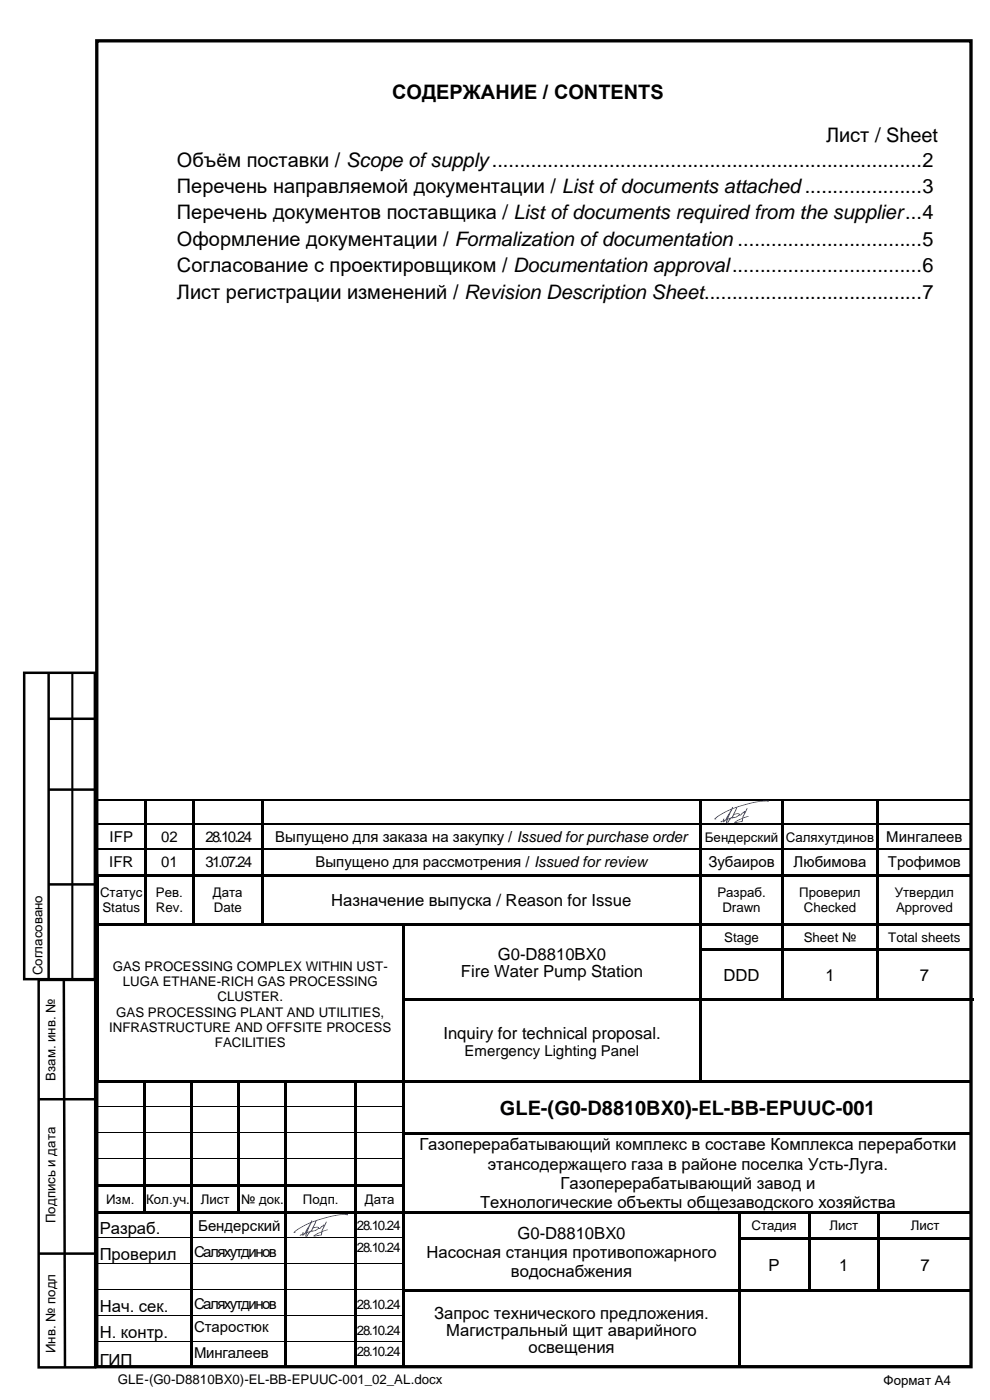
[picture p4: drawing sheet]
<svg xmlns="http://www.w3.org/2000/svg" width="210mm" height="297mm" viewBox="0 0 210 297" stroke-linecap="round" stroke-linejoin="round" font-family="sans-serif">
<path d="M20.5 8.7h185.5v281.2h-185.5z" fill="none" stroke="#000" stroke-width=".71" stroke-linecap="butt"/>
<path d="M5.1 142.7h15v65h-15zM10.2 152.5h10M10.3 142.7v65M10.2 167.5h10M10.4 187.6h10M8.2 207.9h12v82.2h-12zM13.5 207.8l.3 82.2M8.3 233.2h12M8.2 266h12" fill="none" stroke="#000" stroke-width=".53"/>
<path d="M15.3 142.7v65" fill="none" stroke="#000" stroke-width=".44"/>
<g fill="#000">
<path d="M20.7 229.2h9.7v.5h-9.7z" fill-rule="evenodd"/>
<path d="M30.4 229.2h.5v.5h-.5z" fill-rule="evenodd"/>
<path d="M30.4 229.7h.5v5h-.5z" fill-rule="evenodd"/>
<path d="M30.4 234.7h.5v.5h-.5z" fill-rule="evenodd"/>
<path d="M30.9 229.2h9.5v.5h-9.5z" fill-rule="evenodd"/>
<path d="M40.4 229.2h.5v.5h-.5z" fill-rule="evenodd"/>
<path d="M40.4 229.7h.5v5h-.5z" fill-rule="evenodd"/>
<path d="M40.4 234.7h.5v.5h-.5z" fill-rule="evenodd"/>
<path d="M40.9 229.2h9.5v.5h-9.5z" fill-rule="evenodd"/>
<path d="M50.4 229.2h.5v.5h-.5z" fill-rule="evenodd"/>
<path d="M50.4 229.7h.5v5h-.5z" fill-rule="evenodd"/>
<path d="M50.4 234.7h.5v.5h-.5z" fill-rule="evenodd"/>
<path d="M50.9 229.2h9.5v.5h-9.5z" fill-rule="evenodd"/>
<path d="M60.4 229.2h.5v.5h-.5z" fill-rule="evenodd"/>
<path d="M60.4 229.7h.5v5h-.5z" fill-rule="evenodd"/>
<path d="M60.4 234.7h.5v.5h-.5z" fill-rule="evenodd"/>
<path d="M60.9 229.2h14.3v.5h-14.3z" fill-rule="evenodd"/>
<path d="M75.2 229.2h.5v.5h-.5z" fill-rule="evenodd"/>
<path d="M75.2 229.7h.5v5h-.5z" fill-rule="evenodd"/>
<path d="M75.2 234.7h.5v.5h-.5z" fill-rule="evenodd"/>
<path d="M75.7 229.2h9.7v.5h-9.7z" fill-rule="evenodd"/>
<path d="M85.4 229.2h.6v.5h-.6z" fill-rule="evenodd"/>
<path d="M85.4 229.7h.6v5h-.6z" fill-rule="evenodd"/>
<path d="M85.4 234.7h.6v.5h-.6z" fill-rule="evenodd"/>
<path d="M86 229.2h120v.5h-120z" fill-rule="evenodd"/>
<path d="M20.7 251.3h9.7v.5h-9.7z" fill-rule="evenodd"/>
<path d="M20.7 257h9.7v.5h-9.7z" fill-rule="evenodd"/>
<path d="M30.4 235.2h.5v5h-.5z" fill-rule="evenodd"/>
<path d="M30.4 240.2h.5v.5h-.5z" fill-rule="evenodd"/>
<path d="M30.4 240.7h.5v5h-.5z" fill-rule="evenodd"/>
<path d="M30.4 245.7h.5v.6h-.5z" fill-rule="evenodd"/>
<path d="M30.4 246.3h.5v5h-.5z" fill-rule="evenodd"/>
<path d="M30.4 251.3h.5v.5h-.5z" fill-rule="evenodd"/>
<path d="M30.4 251.8h.5v5.2h-.5z" fill-rule="evenodd"/>
<path d="M30.4 257h.5v.5h-.5z" fill-rule="evenodd"/>
<path d="M30.9 251.3h9.5v.5h-9.5z" fill-rule="evenodd"/>
<path d="M30.9 257h9.5v.5h-9.5z" fill-rule="evenodd"/>
<path d="M40.4 235.2h.5v5h-.5z" fill-rule="evenodd"/>
<path d="M40.4 240.2h.5v.5h-.5z" fill-rule="evenodd"/>
<path d="M40.4 240.7h.5v5h-.5z" fill-rule="evenodd"/>
<path d="M40.4 245.7h.5v.6h-.5z" fill-rule="evenodd"/>
<path d="M40.4 246.3h.5v5h-.5z" fill-rule="evenodd"/>
<path d="M40.4 251.3h.5v.5h-.5z" fill-rule="evenodd"/>
<path d="M40.4 251.8h.5v5.2h-.5z" fill-rule="evenodd"/>
<path d="M40.4 257h.5v.5h-.5z" fill-rule="evenodd"/>
<path d="M40.9 251.3h9.5v.5h-9.5z" fill-rule="evenodd"/>
<path d="M40.9 257h9.5v.5h-9.5z" fill-rule="evenodd"/>
<path d="M50.4 235.2h.5v5h-.5z" fill-rule="evenodd"/>
<path d="M50.4 240.2h.5v.5h-.5z" fill-rule="evenodd"/>
<path d="M50.4 240.7h.5v5h-.5z" fill-rule="evenodd"/>
<path d="M50.4 245.7h.5v.6h-.5z" fill-rule="evenodd"/>
<path d="M50.4 246.3h.5v5h-.5z" fill-rule="evenodd"/>
<path d="M50.4 251.3h.5v.5h-.5z" fill-rule="evenodd"/>
<path d="M50.4 251.8h.5v5.2h-.5z" fill-rule="evenodd"/>
<path d="M50.4 257h.5v.5h-.5z" fill-rule="evenodd"/>
<path d="M50.9 251.3h9.5v.5h-9.5z" fill-rule="evenodd"/>
<path d="M50.9 257h9.5v.5h-9.5z" fill-rule="evenodd"/>
<path d="M60.4 235.2h.5v5h-.5z" fill-rule="evenodd"/>
<path d="M60.4 240.2h.5v.5h-.5z" fill-rule="evenodd"/>
<path d="M60.4 240.7h.5v5h-.5z" fill-rule="evenodd"/>
<path d="M60.4 245.7h.5v.6h-.5z" fill-rule="evenodd"/>
<path d="M60.4 246.3h.5v5h-.5z" fill-rule="evenodd"/>
<path d="M60.4 251.3h.5v.5h-.5z" fill-rule="evenodd"/>
<path d="M60.4 251.8h.5v5.2h-.5z" fill-rule="evenodd"/>
<path d="M60.4 257h.5v.5h-.5z" fill-rule="evenodd"/>
<path d="M60.9 251.3h14.3v.5h-14.3z" fill-rule="evenodd"/>
<path d="M60.9 257h14.3v.5h-14.3z" fill-rule="evenodd"/>
<path d="M75.2 235.2h.5v5h-.5z" fill-rule="evenodd"/>
<path d="M75.2 240.2h.5v.5h-.5z" fill-rule="evenodd"/>
<path d="M75.2 240.7h.5v5h-.5z" fill-rule="evenodd"/>
<path d="M75.2 245.7h.5v.6h-.5z" fill-rule="evenodd"/>
<path d="M75.2 246.3h.5v5h-.5z" fill-rule="evenodd"/>
<path d="M75.2 251.3h.5v.5h-.5z" fill-rule="evenodd"/>
<path d="M75.2 251.8h.5v5.2h-.5z" fill-rule="evenodd"/>
<path d="M75.2 257h.5v.5h-.5z" fill-rule="evenodd"/>
<path d="M75.7 251.3h9.7v.5h-9.7z" fill-rule="evenodd"/>
<path d="M75.7 257h9.7v.5h-9.7z" fill-rule="evenodd"/>
<path d="M85.4 235.2h.6v5h-.6z" fill-rule="evenodd"/>
<path d="M85.4 240.2h.6v.5h-.6z" fill-rule="evenodd"/>
<path d="M85.4 240.7h.6v5h-.6z" fill-rule="evenodd"/>
<path d="M85.4 245.7h.6v.6h-.6z" fill-rule="evenodd"/>
<path d="M85.4 246.3h.6v5h-.6z" fill-rule="evenodd"/>
<path d="M85.4 251.3h.6v.5h-.6z" fill-rule="evenodd"/>
<path d="M85.4 251.8h.6v5.2h-.6z" fill-rule="evenodd"/>
<path d="M85.4 257h.6v.5h-.6z" fill-rule="evenodd"/>
<path d="M86 240.2h120v.5h-120z" fill-rule="evenodd"/>
<path d="M86 257h70.5v.5h-70.5z" fill-rule="evenodd"/>
<path d="M156.5 257h.6v.5h-.6z" fill-rule="evenodd"/>
<path d="M157.1 257h14.3v.5h-14.3z" fill-rule="evenodd"/>
<path d="M171.4 257h.5v.5h-.5z" fill-rule="evenodd"/>
<path d="M171.9 257h14.2v.5h-14.2z" fill-rule="evenodd"/>
<path d="M186.1 257h.5v.5h-.5z" fill-rule="evenodd"/>
<path d="M186.6 257h19.4v.5h-19.4z" fill-rule="evenodd"/>
<path d="M40.4 257.5h.5v5h-.5z" fill-rule="evenodd"/>
<path d="M40.4 262.5h.5v.5h-.5z" fill-rule="evenodd"/>
<path d="M40.4 263h.5v5h-.5z" fill-rule="evenodd"/>
<path d="M40.4 268h.5v.6h-.5z" fill-rule="evenodd"/>
<path d="M40.4 268.6h.5v4.9h-.5z" fill-rule="evenodd"/>
<path d="M40.4 273.5h.5v.6h-.5z" fill-rule="evenodd"/>
<path d="M40.4 274.1h.5v5h-.5z" fill-rule="evenodd"/>
<path d="M40.4 279.1h.5v.5h-.5z" fill-rule="evenodd"/>
<path d="M60.4 257.5h.5v5h-.5z" fill-rule="evenodd"/>
<path d="M60.4 262.5h.5v.5h-.5z" fill-rule="evenodd"/>
<path d="M60.4 263h.5v5h-.5z" fill-rule="evenodd"/>
<path d="M60.4 268h.5v.6h-.5z" fill-rule="evenodd"/>
<path d="M60.4 268.6h.5v4.9h-.5z" fill-rule="evenodd"/>
<path d="M60.4 273.5h.5v.6h-.5z" fill-rule="evenodd"/>
<path d="M60.4 274.1h.5v5h-.5z" fill-rule="evenodd"/>
<path d="M60.4 279.1h.5v.5h-.5z" fill-rule="evenodd"/>
<path d="M75.2 257.5h.5v5h-.5z" fill-rule="evenodd"/>
<path d="M75.2 262.5h.5v.5h-.5z" fill-rule="evenodd"/>
<path d="M75.2 263h.5v5h-.5z" fill-rule="evenodd"/>
<path d="M75.2 268h.5v.6h-.5z" fill-rule="evenodd"/>
<path d="M75.2 268.6h.5v4.9h-.5z" fill-rule="evenodd"/>
<path d="M75.2 273.5h.5v.6h-.5z" fill-rule="evenodd"/>
<path d="M75.2 274.1h.5v5h-.5z" fill-rule="evenodd"/>
<path d="M75.2 279.1h.5v.5h-.5z" fill-rule="evenodd"/>
<path d="M85.4 257.5h.6v5h-.6z" fill-rule="evenodd"/>
<path d="M85.4 262.5h.6v.5h-.6z" fill-rule="evenodd"/>
<path d="M85.4 263h.6v5h-.6z" fill-rule="evenodd"/>
<path d="M85.4 268h.6v.6h-.6z" fill-rule="evenodd"/>
<path d="M85.4 268.6h.6v4.9h-.6z" fill-rule="evenodd"/>
<path d="M85.4 273.5h.6v.6h-.6z" fill-rule="evenodd"/>
<path d="M85.4 274.1h.6v5h-.6z" fill-rule="evenodd"/>
<path d="M85.4 279.1h.6v.5h-.6z" fill-rule="evenodd"/>
<path d="M86 273.5h70.5v.6h-70.5z" fill-rule="evenodd"/>
<path d="M156.5 257.5h.6v5h-.6z" fill-rule="evenodd"/>
<path d="M156.5 262.5h.6v.5h-.6z" fill-rule="evenodd"/>
<path d="M156.5 263h.6v5h-.6z" fill-rule="evenodd"/>
<path d="M156.5 268h.6v.6h-.6z" fill-rule="evenodd"/>
<path d="M156.5 268.6h.6v4.9h-.6z" fill-rule="evenodd"/>
<path d="M156.5 273.5h.6v.6h-.6z" fill-rule="evenodd"/>
<path d="M156.5 274.1h.6v5h-.6z" fill-rule="evenodd"/>
<path d="M156.5 279.1h.6v.5h-.6z" fill-rule="evenodd"/>
<path d="M157.1 262.5h14.3v.5h-14.3z" fill-rule="evenodd"/>
<path d="M157.1 273.5h14.3v.6h-14.3z" fill-rule="evenodd"/>
<path d="M171.4 257.5h.5v5h-.5z" fill-rule="evenodd"/>
<path d="M171.4 262.5h.5v.5h-.5z" fill-rule="evenodd"/>
<path d="M171.4 263h.5v5h-.5z" fill-rule="evenodd"/>
<path d="M171.4 268h.5v.6h-.5z" fill-rule="evenodd"/>
<path d="M171.4 268.6h.5v4.9h-.5z" fill-rule="evenodd"/>
<path d="M171.4 273.5h.5v.6h-.5z" fill-rule="evenodd"/>
<path d="M171.9 262.5h14.2v.5h-14.2z" fill-rule="evenodd"/>
<path d="M171.9 273.5h14.2v.6h-14.2z" fill-rule="evenodd"/>
<path d="M186.1 257.5h.5v5h-.5z" fill-rule="evenodd"/>
<path d="M186.1 262.5h.5v.5h-.5z" fill-rule="evenodd"/>
<path d="M186.1 263h.5v5h-.5z" fill-rule="evenodd"/>
<path d="M186.1 268h.5v.6h-.5z" fill-rule="evenodd"/>
<path d="M186.1 268.6h.5v4.9h-.5z" fill-rule="evenodd"/>
<path d="M186.1 273.5h.5v.6h-.5z" fill-rule="evenodd"/>
<path d="M186.6 262.5h19.4v.5h-19.4z" fill-rule="evenodd"/>
<path d="M186.6 273.5h19.4v.6h-19.4z" fill-rule="evenodd"/>
<path d="M40.4 279.6h.5v5h-.5z" fill-rule="evenodd"/>
<path d="M40.4 284.6h.5v.5h-.5z" fill-rule="evenodd"/>
<path d="M40.4 285.1h.5v4.7h-.5z" fill-rule="evenodd"/>
<path d="M60.4 279.6h.5v5h-.5z" fill-rule="evenodd"/>
<path d="M60.4 284.6h.5v.5h-.5z" fill-rule="evenodd"/>
<path d="M60.4 285.1h.5v4.7h-.5z" fill-rule="evenodd"/>
<path d="M75.2 279.6h.5v5h-.5z" fill-rule="evenodd"/>
<path d="M75.2 284.6h.5v.5h-.5z" fill-rule="evenodd"/>
<path d="M75.2 285.1h.5v4.7h-.5z" fill-rule="evenodd"/>
<path d="M85.4 279.6h.6v5h-.6z" fill-rule="evenodd"/>
<path d="M85.4 284.6h.6v.5h-.6z" fill-rule="evenodd"/>
<path d="M85.4 285.1h.6v4.7h-.6z" fill-rule="evenodd"/>
<path d="M156.5 279.6h.6v5h-.6z" fill-rule="evenodd"/>
<path d="M156.5 284.6h.6v.5h-.6z" fill-rule="evenodd"/>
<path d="M156.5 285.1h.6v4.7h-.6z" fill-rule="evenodd"/>
</g>
<g fill="none" stroke="#000" stroke-width=".21">
<path d="M20.7 234.8h9.7M30.9 234.8h9.5M40.9 234.8h9.5M50.9 234.8h9.5M60.9 234.8h14.3M75.7 234.8h9.7M20.7 240.3h9.7M20.7 245.8h9.7M30.9 240.3h9.5M30.9 245.8h9.5M40.9 240.3h9.5M40.9 245.8h9.5"/>
<path d="M50.9 240.3h9.5M50.9 245.8h9.5M60.9 240.3h14.3M60.9 245.8h14.3M75.7 240.3h9.7M75.7 245.8h9.7M20.7 262.6h19.7M20.7 268.1h19.7M20.7 273.6h19.7M20.7 279.1h19.7M40.9 262.6h19.5M40.9 268.1h19.5"/>
<path d="M40.9 273.6h19.5M40.9 279.1h19.5M60.9 262.6h14.3M60.9 268.1h14.3M60.9 273.6h14.3M60.9 279.1h14.3M75.7 262.6h9.7M75.7 268.1h9.7M75.7 273.6h9.7M75.7 279.1h9.7M20.7 284.7h19.7M40.9 284.7h19.5"/>
<path d="M60.9 284.7h14.3M75.7 284.7h9.7"/>
</g>
<path d="M62.8 260.9l.2-.1zM65.2 261l-.3 .5zM66.5 262.2l.1-.1z" fill-rule="evenodd" fill="#9a9cfa"/>
<path d="M62.3 261.4l.1 .2 .3-.1-.1-.1 .8-.6 2.4-1.3-1.2 2.1-.3 .1 .1-.3h-.1l-.2 .4-.5 .3h.3l.2-.1 .2 .2 .6-.5-.1 .6h.1l.1-.1a.6 .6 0 0 1 .5-.8l-.5 1 1-1.1 1-.2 1.7-.9-.4 .8a.88 .88 0 0 1-1 .6l-.8 .6 .2 .1 1.5-.2a1.22 1.22 0 0 1 1.3-1.1l-.1-.2-1 .4 .8-2-.3 .6h-.3l-.8 .8-.5-.4-.8 .2 .6-1.4 3.6-1 1.3-.2 1.5-.1 .2 .1 .1-.1-.3-.1a21.3 21.3 0 0 0-6 1.1l-1.3 .5v-.2l-.1-.1-.2 .4-2.4 1.2zM66.1 259.4l-.9 2 .8-.4 .9-1.9zM66.5 260.6l-.3 .5 .6-.1 .7-.5zM65.2 261l-.3 .5zM66.8 262.2l1.3-.2 .1-.5z" fill-rule="evenodd" fill="#0808f0"/>
<g fill="none" stroke="#000" stroke-width=".25">
<path d="M20.6 169.6h10M20.6 174.9h10M30.9 169.6h9.9M31.1 174.9h9.7M41 169.6h14.4M41.3 174.9h14.1M55.6 169.6h92.7M55.9 174.9h92.4M148.5 169.6h17.3M148.8 174.9h17M166.1 169.6h19.7M166.3 174.9h19.5"/>
<path d="M186.1 169.6h20M186.4 174.9h19.7M20.6 180.2h10M31.1 180.2h9.7M41.3 180.2h14.1M55.9 180.2h92.4M148.8 180.2h17M166.3 180.2h19.5M186.4 180.2h19.7"/>
</g>
<g fill="#000">
<path d="M30.6 169.7l.5 .1z" fill-rule="evenodd"/>
<path d="M30.6 169.5h.3v.2h-.3z" fill-rule="evenodd"/>
<path d="M30.6 169.8h.5v5h-.5z" fill-rule="evenodd"/>
<path d="M30.6 174.8h.5v.3h-.5z" fill-rule="evenodd"/>
<path d="M40.8 169.7l.5 .1z" fill-rule="evenodd"/>
<path d="M40.8 169.5h.2v.2h-.2z" fill-rule="evenodd"/>
<path d="M40.8 169.8h.5v5h-.5z" fill-rule="evenodd"/>
<path d="M40.8 174.8h.5v.3h-.5z" fill-rule="evenodd"/>
<path d="M55.4 169.7l.5 .1z" fill-rule="evenodd"/>
<path d="M55.4 169.5h.2v.2h-.2z" fill-rule="evenodd"/>
<path d="M55.4 169.8h.5v5h-.5z" fill-rule="evenodd"/>
<path d="M55.4 174.8h.5v.3h-.5z" fill-rule="evenodd"/>
<path d="M148.3 169.7l.5 .1z" fill-rule="evenodd"/>
<path d="M148.3 169.5h.2v.2h-.2z" fill-rule="evenodd"/>
<path d="M148.3 169.8h.5v5h-.5z" fill-rule="evenodd"/>
<path d="M148.3 174.8h.5v.3h-.5z" fill-rule="evenodd"/>
<path d="M165.8 169.7l.5 .1z" fill-rule="evenodd"/>
<path d="M165.8 169.5h.3v.2h-.3z" fill-rule="evenodd"/>
<path d="M165.8 169.8h.5v5h-.5z" fill-rule="evenodd"/>
<path d="M165.8 174.8h.5v.3h-.5z" fill-rule="evenodd"/>
<path d="M185.8 169.7l.6 .1z" fill-rule="evenodd"/>
<path d="M185.8 169.5h.3v.2h-.3z" fill-rule="evenodd"/>
<path d="M185.8 169.8h.6v5h-.6z" fill-rule="evenodd"/>
<path d="M185.8 174.8h.6v.3h-.6z" fill-rule="evenodd"/>
<path d="M20.6 185.4h.3v.5h-.3z" fill-rule="evenodd"/>
<path d="M20.6 185.4h.3v.5h-.3z" fill-rule="evenodd"/>
<path d="M20.6 196h.3v.5h-.3z" fill-rule="evenodd"/>
<path d="M20.9 185.4h.5v.5h-.5z" fill-rule="evenodd"/>
<path d="M20.9 196h9.7v.5h-9.7z" fill-rule="evenodd"/>
<path d="M21.4 185.4h9.2v.5h-9.2z" fill-rule="evenodd"/>
<path d="M30.6 175.1h.5v5h-.5z" fill-rule="evenodd"/>
<path d="M30.6 180.1h.5v.3h-.5z" fill-rule="evenodd"/>
<path d="M30.6 180.4h.5v5h-.5z" fill-rule="evenodd"/>
<path d="M30.6 185.4h.5v.5h-.5z" fill-rule="evenodd"/>
<path d="M30.6 185.9h.5v10.1h-.5z" fill-rule="evenodd"/>
<path d="M30.6 196h.5v.5h-.5z" fill-rule="evenodd"/>
<path d="M31.1 185.4h9.7v.5h-9.7z" fill-rule="evenodd"/>
<path d="M31.1 196h9.7v.5h-9.7z" fill-rule="evenodd"/>
<path d="M40.8 175.1h.5v5h-.5z" fill-rule="evenodd"/>
<path d="M40.8 180.1h.5v.3h-.5z" fill-rule="evenodd"/>
<path d="M40.8 180.4h.5v5h-.5z" fill-rule="evenodd"/>
<path d="M40.8 185.4h.5v.5h-.5z" fill-rule="evenodd"/>
<path d="M40.8 185.9h.5v10.1h-.5z" fill-rule="evenodd"/>
<path d="M40.8 196h.5v.5h-.5z" fill-rule="evenodd"/>
<path d="M41.3 185.4h14.1v.5h-14.1z" fill-rule="evenodd"/>
<path d="M41.3 196h14.1v.5h-14.1z" fill-rule="evenodd"/>
<path d="M55.4 175.1h.5v5h-.5z" fill-rule="evenodd"/>
<path d="M55.4 180.1h.5v.3h-.5z" fill-rule="evenodd"/>
<path d="M55.4 180.4h.5v5h-.5z" fill-rule="evenodd"/>
<path d="M55.4 185.4h.5v.5h-.5z" fill-rule="evenodd"/>
<path d="M55.4 185.9h.5v10.1h-.5z" fill-rule="evenodd"/>
<path d="M55.4 196h.5v.5h-.5z" fill-rule="evenodd"/>
<path d="M55.9 185.4h92.4v.5h-92.4z" fill-rule="evenodd"/>
<path d="M55.9 196h29.5v.5h-29.5z" fill-rule="evenodd"/>
<path d="M85.4 196h.5v.5h-.5z" fill-rule="evenodd"/>
<path d="M85.9 196h62.4v.5h-62.4z" fill-rule="evenodd"/>
<path d="M148.3 175.1h.5v5h-.5z" fill-rule="evenodd"/>
<path d="M148.3 180.1h.5v.3h-.5z" fill-rule="evenodd"/>
<path d="M148.3 180.4h.5v5h-.5z" fill-rule="evenodd"/>
<path d="M148.3 185.4h.5v.5h-.5z" fill-rule="evenodd"/>
<path d="M148.3 185.9h.5v10.1h-.5z" fill-rule="evenodd"/>
<path d="M148.3 196h.5v.5h-.5z" fill-rule="evenodd"/>
<path d="M148.8 185.4h17v.5h-17z" fill-rule="evenodd"/>
<path d="M148.8 196h17v.5h-17z" fill-rule="evenodd"/>
<path d="M165.8 175.1h.5v5h-.5z" fill-rule="evenodd"/>
<path d="M165.8 180.1h.5v.3h-.5z" fill-rule="evenodd"/>
<path d="M165.8 180.4h.5v5h-.5z" fill-rule="evenodd"/>
<path d="M165.8 185.4h.5v.5h-.5z" fill-rule="evenodd"/>
<path d="M165.8 185.9h.5v10.1h-.5z" fill-rule="evenodd"/>
<path d="M165.8 196h.5v.5h-.5z" fill-rule="evenodd"/>
<path d="M166.3 185.4h19.5v.5h-19.5z" fill-rule="evenodd"/>
<path d="M166.3 196h19.5v.5h-19.5z" fill-rule="evenodd"/>
<path d="M185.8 175.1h.6v5h-.6z" fill-rule="evenodd"/>
<path d="M185.8 180.1h.6v.3h-.6z" fill-rule="evenodd"/>
<path d="M185.8 180.4h.6v5h-.6z" fill-rule="evenodd"/>
<path d="M185.8 185.4h.6v.5h-.6z" fill-rule="evenodd"/>
<path d="M185.8 185.9h.6v10.1h-.6z" fill-rule="evenodd"/>
<path d="M185.8 196h.6v.5h-.6z" fill-rule="evenodd"/>
<path d="M186.4 185.4h19.7v.5h-19.7z" fill-rule="evenodd"/>
<path d="M186.4 196h19.7v.5h-19.7z" fill-rule="evenodd"/>
<path d="M20.6 201.2h.3v.6h-.3z" fill-rule="evenodd"/>
<path d="M20.6 211.8h.3v.6h-.3z" fill-rule="evenodd"/>
<path d="M85.4 196.5h.5v4.7h-.5z" fill-rule="evenodd"/>
<path d="M85.4 201.2h.5v.6h-.5z" fill-rule="evenodd"/>
<path d="M85.4 201.8h.5v10h-.5z" fill-rule="evenodd"/>
<path d="M85.4 211.8h.5v.6h-.5z" fill-rule="evenodd"/>
<path d="M85.9 211.8h62.4v.6h-62.4z" fill-rule="evenodd"/>
<path d="M148.3 196.5h.5v4.7h-.5z" fill-rule="evenodd"/>
<path d="M148.3 201.2h.5v.6h-.5z" fill-rule="evenodd"/>
<path d="M148.3 201.8h.5v10h-.5z" fill-rule="evenodd"/>
<path d="M148.3 211.8h.5v.6h-.5z" fill-rule="evenodd"/>
<path d="M148.8 201.2h17v.6h-17z" fill-rule="evenodd"/>
<path d="M148.8 211.8h17v.6h-17z" fill-rule="evenodd"/>
<path d="M165.8 196.5h.5v4.7h-.5z" fill-rule="evenodd"/>
<path d="M165.8 201.2h.5v.6h-.5z" fill-rule="evenodd"/>
<path d="M165.8 201.8h.5v10h-.5z" fill-rule="evenodd"/>
<path d="M165.8 211.8h.5v.6h-.5z" fill-rule="evenodd"/>
<path d="M166.3 201.2h19.5v.6h-19.5z" fill-rule="evenodd"/>
<path d="M166.3 211.8h19.5v.6h-19.5z" fill-rule="evenodd"/>
<path d="M185.8 196.5h.6v4.7h-.6z" fill-rule="evenodd"/>
<path d="M185.8 201.2h.6v.6h-.6z" fill-rule="evenodd"/>
<path d="M185.8 201.8h.6v10h-.6z" fill-rule="evenodd"/>
<path d="M185.8 211.8h.6v.6h-.6z" fill-rule="evenodd"/>
<path d="M186.4 201.2h19.7v.6h-19.7z" fill-rule="evenodd"/>
<path d="M186.4 211.8h19.3v.6h-19.3z" fill-rule="evenodd"/>
<path d="M205.7 211.8h.6v.6h-.6z" fill-rule="evenodd"/>
<path d="M206 211.8h.5v.6h-.5z" fill-rule="evenodd"/>
<path d="M85.4 212.4h.5v17.1h-.5z" fill-rule="evenodd"/>
<path d="M148.3 212.4h.5v17.1h-.5z" fill-rule="evenodd"/>
</g>
<path d="M20.7 185.9v10.1M20.7 196.5v4.7M20.7 201.8v10M20.7 212.4v17.1" fill="none" stroke="#000" stroke-width=".33"/>
<path d="M152.1 173.2l.1-.1zM154.4 173.3l-.2 .5zM155.7 174.5l.1-.1z" fill-rule="evenodd" fill="#9a9cfa"/>
<path d="M151.6 173.7v.1h.3l-.1-.1 .8-.6 2.5-1.3-1.2 2.1-.3 .1 .1-.3h-.2l-.1 .4-.6 .3h.4l.2-.2 .1 .2 .6-.4-.1 .6h.2v-.1a.6 .6 0 0 1 .6-.8l-.6 1 1-1.1 1-.2 1.7-1-.4 .8a.88 .88 0 0 1-.9 .7l-.9 .6 .3 .1 1.5-.2a1.22 1.22 0 0 1 1.3-1.1l-.1-.2-1 .3 .8-1.9-.4 .6h-.2l-.9 .8-.5-.4-.7 .2 .6-1.4 3.5-1 1.4-.2 1.5-.1 .1 .1 .2-.1-.3-.2a21.3 21.3 0 0 0-6.1 1.2l-1.2 .5v-.3h-.2l-.1 .4-2.4 1.2zM155.4 171.7l-.9 2 .8-.4 .9-1.9zM155.7 172.9l-.2 .5 .5-.1 .7-.6zM154.4 173.3l-.2 .5zM156 174.4l1.3-.2 .1-.5z" fill-rule="evenodd" fill="#0808f0"/>
<g font-size="4.2">
<text x="83.2" y="21">СОДЕРЖАНИЕ / CONTENTS</text>
<text x="37.5" y="35.3">Объём поставки / Scope ofsupply.............................................................................2</text>
<text x="175.2" y="30.1">Лист / Sheet</text>
<text x="37.5" y="40.9">Перечень направляемой документации / List ofdocuments attached.....................3</text>
<text x="37.5" y="46.5">Перечень документов поставщика / List of documents required from the supplier...4</text>
<text x="37.5" y="52.1">Оформление документации / Formalization of documentation .................................5</text>
<text x="37.5" y="57.7">Согласование с проектировщиком / Documentation approval..................................6</text>
<text x="37.5" y="63.3">Лист регистрации изменений / Revision Description Sheet.......................................7</text>
<text x="106.1" y="236.5">GLE-(G0-D8810BX0)-EL-BB-EPUUC-001</text>
</g>
<g font-size="3.5">
<text x="70.3" y="192.2">Назначение выпуска / Reason for Issue</text>
<text x="105.6" y="203.7">G0-D8810BX0</text>
<text x="97.8" y="207.3">Fire Water Pump Station</text>
<text x="153.5" y="208.1">DDD</text>
<text x="175.1" y="208.1">1</text>
<text x="195.1" y="208.1">7</text>
<text x="94.1" y="220.4">Inquiry for technical proposal.</text>
<text x="89" y="244.1">Газоперерабатывающий комплекс в составе Комплекса переработки</text>
<text x="103.5" y="248.1">этансодержащего газа в районе поселка Усть-Луга.</text>
<text x="101.8" y="256.2">Технологические объекты общезаводского хозяйства</text>
<text x="118.9" y="252.2">Газоперерабатывающий завод и</text>
<text x="21.1" y="261.8">Разраб.</text>
<text x="109.8" y="262.8">G0-D8810BX0</text>
<text x="21.1" y="267.3">Проверил</text>
<text x="90.5" y="266.8">Насосная станция противопожарного</text>
<text x="163" y="269.6">Р</text>
<text x="178" y="269.6">1</text>
<text x="195.3" y="269.6">7</text>
<text x="108.4" y="270.9">водоснабжения</text>
<text x="21.1" y="278.3">Нач. сек.</text>
<text x="92.1" y="279.8">Запрос технического предложения.</text>
<text x="21.1" y="283.8">Н. контр.</text>
<text x="94.7" y="283.4">Магистральный щит аварийного</text>
<text x="112.1" y="287.1">освещения</text>
<text x="21.1" y="289.8">ГИП</text>
</g>
<g font-size="3.2">
<text x="23.3" y="178.7">IFP</text>
<text x="34.2" y="178.7">02</text>
<text x="43.6" y="178.7">28.10.24</text>
<text x="58.4" y="178.7">Выпущено для заказа на закупку / Issued for purchase order</text>
<text x="188" y="178.7">Мингалеев</text>
<text x="23.2" y="184">IFR</text>
<text x="34.2" y="184">01</text>
<text x="43.6" y="184">31.07.24</text>
<text x="66.9" y="184">Выпущено для рассмотрения / Issued forreview</text>
<text x="150.3" y="184">Зубаиров</text>
<text x="168.4" y="184">Любимова</text>
<text x="188.4" y="184">Трофимов</text>
<text x="98.6" y="224.1">Emergency Lighting Panel</text>
<text x="42" y="261.2">Бендерский</text>
<text x="41.2" y="266.7">Саляхутдинов</text>
<text x="41.2" y="277.7">Саляхутдинов</text>
<text x="41.2" y="282.6">Старостюк</text>
<text x="41.2" y="288.1">Мингалеев</text>
</g>
<g font-size="2.8">
<text x="149.5" y="178.6">Бендерский</text>
<text x="166.7" y="178.6">Саляхутдинов</text>
<text x="21.2" y="190.3">Статус</text>
<text x="33.1" y="190.3">Рев.</text>
<text x="45.2" y="190.3">Дата</text>
<text x="152.2" y="190.3">Разраб.</text>
<text x="169.6" y="190.3">Проверил</text>
<text x="189.8" y="190.3">Утвердил</text>
<text x="21.7" y="193.6">Status</text>
<text x="33" y="193.6">Rev.</text>
<text x="45.3" y="193.6">Date</text>
<text x="153.2" y="193.6">Drawn</text>
<text x="170.5" y="193.6">Checked</text>
<text x="190.1" y="193.6">Approved</text>
<text x="153.6" y="199.9">Stage</text>
<text x="170.5" y="199.9">Sheet №</text>
<text x="188.4" y="199.9">Total sheets</text>
<text x="9" y="206.9" transform="rotate(-90 9 206.9)">Согласовано</text>
<text x="23.9" y="205.9">GAS PROCESSING COMPLEX WITHIN UST-</text>
<text x="26.1" y="209.2">LUGA ETHANE-RICH GAS PROCESSING</text>
<text x="24.7" y="215.7">GAS PROCESSING PLANT AND UTILITIES,</text>
<text x="46.2" y="212.4">CLUSTER.</text>
<text x="23.2" y="218.9">INFRASTRUCTURE AND OFFSITE PROCESS</text>
<text x="45.6" y="222.1">FACILITIES</text>
<text x="11.8" y="229.3" transform="rotate(-90 11.8 229.3)">Взам. инв. №</text>
<text x="22.5" y="255.4">Изм.</text>
<text x="31" y="255.4">Кол.уч.</text>
<text x="42.6" y="255.4">Лист</text>
<text x="51.1" y="255.4">№ док.</text>
<text x="64.3" y="255.4">Подп.</text>
<text x="77.4" y="255.4">Дата</text>
<text x="11.8" y="259.5" transform="rotate(-90 11.8 259.5)">Подпись и дата</text>
<text x="75.7" y="261">28.10.24</text>
<text x="159.4" y="261">Стадия</text>
<text x="175.9" y="261">Лист</text>
<text x="193.2" y="261">Лист</text>
<text x="75.7" y="265.7">28.10.24</text>
<text x="75.7" y="277.6">28.10.24</text>
<text x="11.8" y="287.1" transform="rotate(-90 11.8 287.1)">Инв. № подл</text>
<text x="75.7" y="283.1">28.10.24</text>
<text x="75.7" y="287.8">28.10.24</text>
<text x="25" y="293.6">GLE-(G0-D8810BX0)-EL-BB-EPUUC-001_02_AL.docx</text>
<text x="187.5" y="293.8">Формат А4</text>
</g>
</svg>
